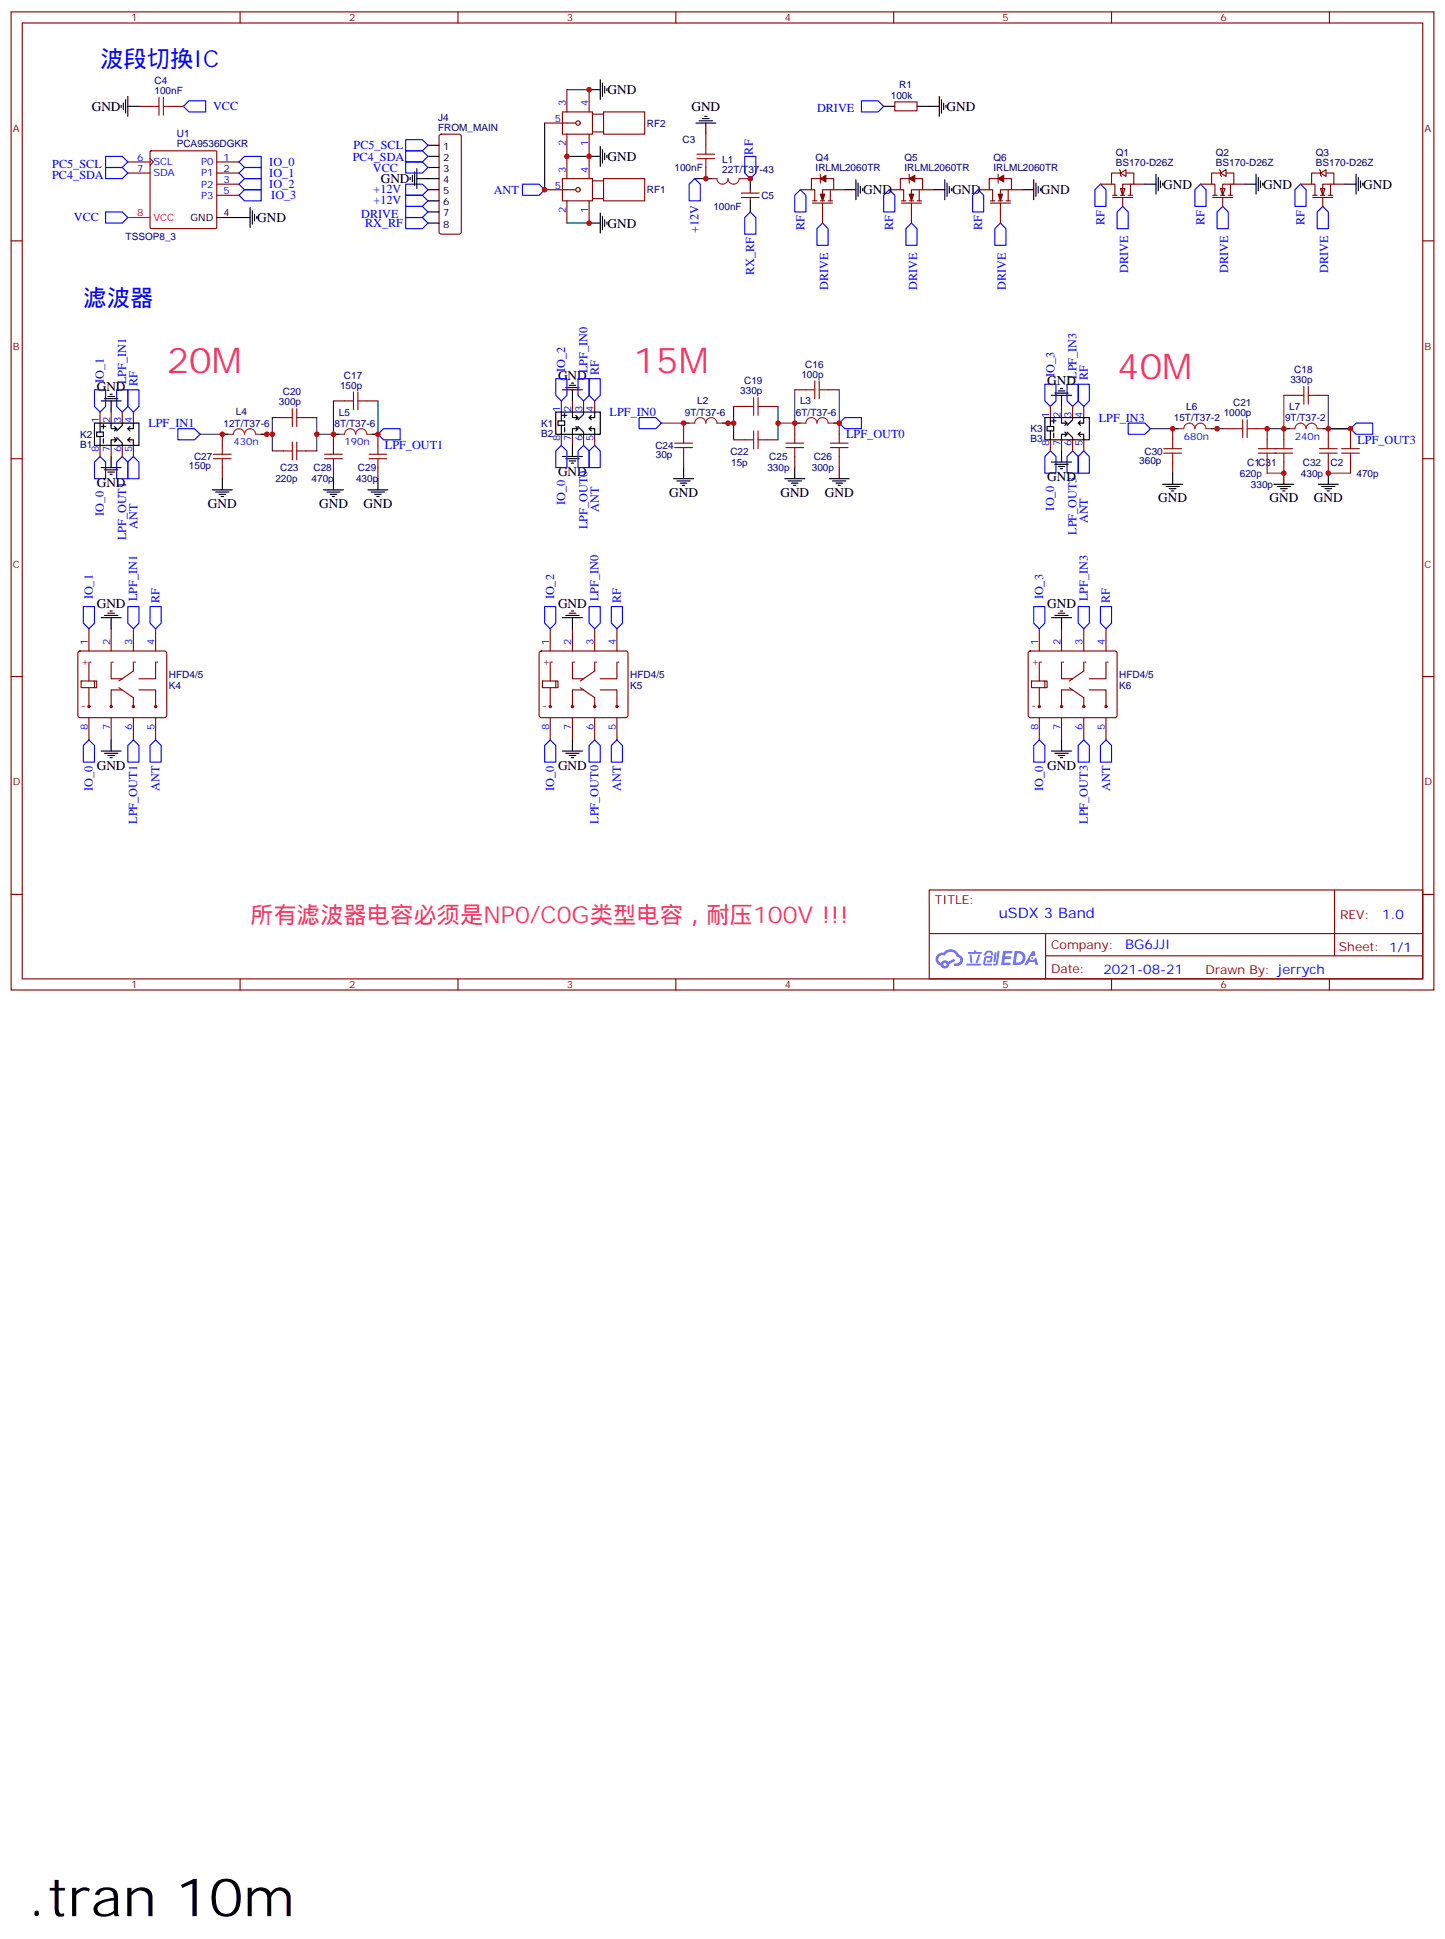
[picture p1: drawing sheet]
<svg xmlns="http://www.w3.org/2000/svg" width="459mm" height="615mm" viewBox="0 0 459 615" stroke-linecap="round" stroke-linejoin="round" font-family="sans-serif">
<g fill="none" stroke="#870000" stroke-width=".35">
<path d="M3.5 3.8h451.6v310.4h-451.6zM7.1 7.3h444.5v303.4h-444.5zM76.2 3.8v3.5M145.3 3.8v3.5M214.5 3.8v3.5M283.6 3.8v3.5M352.8 3.8v3.5M421.9 3.8v3.5M3.5 76.4h3.6M451.6 76.4h3.5M3.5 145.6h3.6M451.6 145.6h3.5"/>
<path d="M3.5 214.7h3.6M451.6 214.7h3.5M3.5 283.9h3.6M294.9 282.5h156.7v28.2h-156.7zM295 296.3h156.4M331.8 296.3v14.1M423.5 282.5l.1 20.9M451.6 283.9h3.5M76.2 310.7v3.5M145.3 310.7v3.5M214.5 310.7v3.5M283.6 310.7v3.5"/>
<path d="M331.8 303.4h119.6M352.8 310.7v3.5M421.9 310.7v3.5"/>
</g>
<g fill="#5487ff">
<path d="M318.4 301.8h2.5l.4 .2-.2 .6h-2l-.1 .9h1.6l.4 .4-.4 .4h-1.7l-.2 1.2 1.9 .1 .2 .3-.2 .3-2.9 .1z"/>
<path d="M327.6 301.9h.7l.4 1.3-.7 .3a.74 .74 0 0 0-1.1 .3 .74 .74 0 0 0 .5 1 .74 .74 0 0 0 .9-.6l.6-.3 .6 2.3h-.9l-.2-.9h-1.8l-.6 .9h-.9z"/>
<path d="M315.7 302.2h.6l-.4 3a.31 .31 0 0 1-.3 .2 .31 .31 0 0 1-.3-.3z"/>
<path d="M316.6 301.8h.6l-.5 3.9a.89 .89 0 0 1-.6 .7 .89 .89 0 0 1-1-.3l1-.4z"/>
<path d="M313 301.9l.6-.2 1.2 .2 .5 1.3-.6 .1-.5-1-.8 .1-.6 .9-.6-.1z"/>
<path d="M312.6 303.6l1.8-.2a1.04 1.04 0 0 1 .7 1.1 1.04 1.04 0 0 1-.9 .9h-.7a.29 .29 0 0 1-.3-.3 .29 .29 0 0 1 .4-.2l.6-.1 .2-.8-1.4 .1-.3 1.7 1.9 .1a.29 .29 0 0 1 .2 .3 .29 .29 0 0 1-.3 .3l-2-.1-.4-.2 .2-2.1z"/>
<path d="M306.8 305.9h4.3a.3 .3 0 0 1 .3 .3 .3 .3 0 0 1-.3 .3h-4.2z"/>
<path d="M310.5 302.9l.6 .1a4 4 0 0 1-1.2 2.8l-.2-.3z"/>
<path d="M307.7 303h.6l.3 2.4-.3 .3-.3-.2z"/>
<path d="M307.3 302.2h1.9l.2-.6h.5l-.1 .6h1.5a.29 .29 0 0 1 .3 .3 .29 .29 0 0 1-.3 .2h-3.9z"/>
<path d="M322 301.8l-.6 4.5h1.4a2.27 2.27 0 0 0 2.7-2.3 2.27 2.27 0 0 0-2.7-2.2zM322.8 302.6a1.5 1.5 0 0 1 1.8 1.5 1.5 1.5 0 0 1-1.9 1.4h-.3z"/>
<path d="M297.6 303a2.09 2.09 0 0 0 1 3.5 1.37 1.37 0 0 0 1.6 .9 1.37 1.37 0 0 0 1-1.4l2-1-.5-.7-1.8 .9a1.4 1.4 0 0 0-2.3 .5 1.32 1.32 0 0 1-.6-1.9 1.32 1.32 0 0 1 1.9-.5 2.02 2.02 0 0 1 2-1.2 2.02 2.02 0 0 1 1.8 1.6 1.09 1.09 0 0 1 1.1 1.4 1.09 1.09 0 0 1-1.6 .7 .41 .41 0 0 0-.5 .3 .41 .41 0 0 0 .4 .5 1.89 1.89 0 0 0 2.4-1.2 1.89 1.89 0 0 0-1.2-2.4 2.98 2.98 0 0 0-5-.7l-1 .2zM299.4 306.1a.52 .52 0 0 1 1 0 .52 .52 0 0 1-1 0z"/>
<circle cx="327.6" cy="304.1" r=".28"/>
</g>
<g fill="none" stroke="#00f" stroke-width=".35">
<path d="M58.2 33.8l1.8-1.8h5.3v3.5h-5.3zM165.8 58.5h5.3l1.8 1.7-1.8 1.8h-5.3zM349.2 58.5l1.8 1.7v5.3h-3.5v-5.3zM381 58.5l1.8 1.7v5.3h-3.6v-5.3zM412.7 58.5l1.8 1.7v5.3h-3.5v-5.3zM356.3 65.5l1.8 1.8v5.3h-3.6v-5.3zM388.1 65.5l1.7 1.8v5.3h-3.5v-5.3zM419.8 65.5l1.8 1.8v5.3h-3.6v-5.3zM30 123.7h3.5v5.3l-1.8 1.8-1.7-1.8zM37 123.7h3.6v5.3l-1.8 1.8-1.8-1.8zM40.6 123.7h3.5v5.3l-1.8 1.8-1.7-1.8zM56.4 136.1h5.3l1.8 1.7-1.8 1.8h-5.3z"/>
<path d="M119.9 137.8l1.8-1.7h5.3v3.5h-5.3zM176.4 120.2h3.5v5.3l-1.7 1.7-1.8-1.7zM183.4 120.2h3.6v5.3l-1.8 1.7-1.8-1.7zM187 120.2h3.5v5.3l-1.8 1.7-1.7-1.7zM202.8 132.5h5.3l1.8 1.8-1.8 1.8h-5.3zM266.3 134.3l1.8-1.8h5.3v3.6h-5.3zM331.6 122h3.5v5.2l-1.7 1.8-1.8-1.8zM338.7 122h3.5v5.2l-1.8 1.8-1.7-1.8zM342.2 122h3.5v5.2l-1.7 1.8-1.8-1.8zM358.1 134.3h5.3l1.7 1.8-1.7 1.7h-5.3zM428.6 136.1l1.8-1.8h5.3v3.5h-5.3zM30 146.6l1.7-1.7 1.8 1.7v5.3h-3.5z"/>
<path d="M37 146.6l1.8-1.7 1.8 1.7v5.3h-3.6zM42.3 144.9l1.8 1.7v5.3h-3.5v-5.3zM178.2 141.4l1.7 1.7v5.3h-3.5v-5.3zM185.2 141.4l1.8 1.7v5.3h-3.6v-5.3zM188.7 141.4l1.8 1.7v5.3h-3.5v-5.3zM333.4 143.1l1.7 1.8v5.3h-3.5v-5.3zM340.4 143.1l1.8 1.8v5.3h-3.5v-5.3zM344 143.1l1.7 1.8v5.3h-3.5v-5.3z"/>
</g>
<g fill="none" stroke="#000" stroke-width=".35">
<path d="M38.5 33.4v.7M39.2 32.7v2.1M39.9 31.6v4.3M40.6 33.8h3.5M40.6 30.6v6.3M187 49.6h3.5M190.5 46.5v6.3M191.2 47.5v4.3M191.9 48.6v2.1M192.6 49.3v.7M363.4 58.5h3.5M366.9 55.3v6.3"/>
<path d="M367.6 56.3v4.3M368.3 57.4v2.1M369 58.1v.7M395.1 58.5h3.5M398.6 55.3v6.3M399.3 56.3v4.3M400 57.4v2.1M400.8 58.1v.7M426.9 58.5h3.5M430.4 55.3v6.3M431.1 56.3v4.3M431.8 57.4v2.1"/>
<path d="M432.5 58.1v.7M187 70.8h3.5M190.5 67.6v6.4M191.2 68.7v4.2M191.9 69.7v2.2M192.6 70.4v.8M30 134.3h14.1v7.1h-14.1zM30.7 137.1h2.1v1.4h-2.1zM31.7 134.3v2.8M31.7 138.5v2.9M32.1 127.2h6.4M32.1 135.4h1.4"/>
<path d="M32.8 134.7v1.4M32.8 139.2v1.5M33.2 126.5h4.2M34.2 125.8h2.1M34.9 125.1h.7M35.3 134.3v1.8h1.7l-.7 .7M35.3 127.2v3.6M36.3 135.4l.7 .7M36.3 138.9l.7 .7M37 138.9l1.8 1.8v.7M38.8 134.3v.7l-1.8 1.8M40.6 139.6l.7 .7"/>
<path d="M40.6 136.1l.7 .7M41.3 138.9l-.7 .7h1.7v1.8M42.3 134.3v1.8h-1.7l.7-.7M176.4 130.8h14.1v7h-14.1zM177.1 133.6h2.1v1.4h-2.1zM178.2 130.8v2.8M178.2 135v2.8M178.5 131.8h1.4M178.5 123.7h6.4M179.2 131.1v1.4M179.2 135.7v1.4M179.6 123h4.2"/>
<path d="M180.6 122.3h2.1M181.3 121.6h.7M181.7 130.8v1.7h1.7l-.7 .7M181.7 123.7v3.5M182.7 136.8l.7-.7h-1.7v1.7M182.7 131.8l.7 .7M182.7 135.4l.7 .7M183.4 135.4l1.8 1.7v.7M185.2 130.8v.7l-1.8 1.7M187 136.1l.7 .7M187 132.5l.7 .7M187.7 135.4l-.7 .7h1.7v1.7"/>
<path d="M188.7 130.8v1.7h-1.7l.7-.7M331.6 132.5h14.1v7.1h-14.1zM332.3 135.4h2.1v1.4h-2.1zM333.4 132.5v2.9M333.4 136.8v2.8M333.7 125.5h6.4M333.7 133.6h1.4M334.4 132.9v1.4M334.4 137.5v1.4M334.8 124.8h4.2M335.8 124.1h2.2M336.5 123.4h.8"/>
<path d="M336.9 132.5v1.8h1.8l-.7 .7M336.9 125.5v3.5M338 138.5l.7-.7h-1.8v1.8M338 133.6l.7 .7M338 137.1l.7 .7M338.7 137.1l1.7 1.8v.7M340.4 132.5v.7l-1.7 1.8M342.2 137.8l.7 .7M342.2 134.3l.7 .7M342.9 137.1l-.7 .7h1.8v1.8M344 132.5v1.8h-1.8l.7-.7M32.1 148.4h6.4"/>
<path d="M33.2 149.1h4.2M34.2 149.8h2.1M34.9 150.5h.7M35.3 144.9v3.5M36.3 140.3l.7-.7h-1.7v1.8M67.4 155.5h6.3M68.4 156.2h4.3M69.5 156.9h2.1M70.2 157.6h.7M70.6 151.9v3.6M102.7 155.5h6.3M103.7 156.2h4.2"/>
<path d="M104.8 156.9h2.1M105.5 157.6h.7M105.8 151.9v3.6M116.8 155.5h6.3M117.8 156.2h4.3M118.9 156.9h2.1M119.6 157.6h.7M119.9 151.9v3.6M178.5 144.9h6.4M179.6 145.6h4.2M180.6 146.3h2.1M181.3 147h.7"/>
<path d="M181.7 141.4v3.5M213.8 151.9h6.3M214.8 152.6h4.3M215.9 153.4h2.1M216.6 154.1h.7M217 148.4v3.5M249.1 151.9h6.3M250.1 152.6h4.3M251.2 153.4h2.1M251.9 154.1h.7M252.2 148.4v3.5M263.2 151.9h6.3"/>
<path d="M264.2 152.6h4.3M265.3 153.4h2.1M266 154.1h.7M266.3 148.4v3.5M333.7 146.6h6.4M334.8 147.4h4.2M335.8 148.1h2.2M336.5 148.8h.8M336.9 143.1v3.5M369 153.7h6.4M370.1 154.4h4.2M371.1 155.1h2.1"/>
<path d="M371.8 155.8h.7M372.2 150.2v3.5M404.3 153.7h6.3M405.3 154.4h4.3M406.4 155.1h2.1M407.1 155.8h.7M407.5 150.2v3.5M418.4 153.7h6.3M419.5 154.4h4.2M420.5 155.1h2.1M421.2 155.8h.7M421.6 150.2v3.5"/>
</g>
<path d="M70.6 137.8h3.5a1.76 1.76 0 0 1 1.7-1.7 1.76 1.76 0 0 1 1.8 1.7 1.76 1.76 0 0 1 1.8-1.7 1.76 1.76 0 0 1 1.7 1.7h3.6M105.8 137.8h3.6a1.76 1.76 0 0 1 1.7-1.7 1.76 1.76 0 0 1 1.8 1.7 1.76 1.76 0 0 1 1.8-1.7 1.76 1.76 0 0 1 1.7 1.7h3.5M217 134.3h3.5a1.76 1.76 0 0 1 1.8-1.8 1.76 1.76 0 0 1 1.7 1.8 1.76 1.76 0 0 1 1.8-1.8 1.76 1.76 0 0 1 1.7 1.8h3.6M252.2 134.3h3.6a1.76 1.76 0 0 1 1.7-1.8 1.76 1.76 0 0 1 1.8 1.8 1.76 1.76 0 0 1 1.8-1.8 1.76 1.76 0 0 1 1.7 1.8h3.5M372.2 136.1h3.5a1.76 1.76 0 0 1 1.8-1.8 1.76 1.76 0 0 1 1.7 1.8 1.76 1.76 0 0 1 1.8-1.8 1.76 1.76 0 0 1 1.8 1.8h3.5M407.5 136.1h3.5a1.76 1.76 0 0 1 1.7-1.8 1.76 1.76 0 0 1 1.8 1.8 1.76 1.76 0 0 1 1.8-1.8 1.76 1.76 0 0 1 1.7 1.8h3.6" fill="none" stroke="#8c2424" stroke-width=".35"/>
<g fill="none" stroke="#008700" stroke-width=".35">
<path d="M179.9 49.6h7.1M179.9 70.8h7.1M63.5 137.8h8.8M82.9 137.8h3.5M86.4 132.5v10.6M100.5 132.5v10.6M105.8 127.2v10.6h-5.3M105.8 137.8h1.8M119.9 127.2v10.6h-1.7M209.9 134.3h8.8M229.3 134.3h3.5M232.8 129v10.6"/>
<path d="M246.9 129v10.6M252.2 123.7v10.6h-5.3M252.2 134.3h1.8M266.3 123.7v10.6h-1.7M365.1 136.1h8.8M384.5 136.1h3.6M407.5 125.5v10.6h-5.3M407.5 136.1h1.7M421.6 125.5v10.6h7h-8.8"/>
</g>
<g fill="none" stroke="#a10000" stroke-width=".35">
<path d="M90 132.5h2.8M92.8 129.7v5.7M94.2 129.7v5.7M94.2 132.5h2.8M109.4 127.2h2.8M112.2 124.4v5.7M113.6 124.4v5.7M113.6 127.2h2.8M217 137.8v2.9M236.4 129h2.8M236.4 139.6h2.8M239.2 126.2v5.6"/>
<path d="M239.2 136.8v5.6M240.6 129h2.8M240.6 126.2v5.6M240.6 136.8v5.6M240.6 139.6h2.8M252.2 137.8v2.9M255.8 123.7h2.8M258.6 120.9v5.6M260 120.9v5.6M260 123.7h2.8M266.3 137.8v2.9M372.2 139.6v2.8"/>
<path d="M391.6 136.1h2.8M394.4 133.2v5.7M395.8 136.1h2.8M395.8 133.2v5.7M407.5 139.6v2.8M411 125.5h2.8M413.8 122.7v5.6M415.2 122.7v5.6M415.2 125.5h2.8M421.6 139.6v2.8M67.7 144.2h5.7M67.7 145.6h5.7"/>
<path d="M70.6 141.4v2.8M70.6 145.6v2.8M90 143.1h2.8M92.8 140.3v5.6M94.2 143.1h2.8M94.2 140.3v5.6M103 144.2h5.7M103 145.6h5.7M105.8 141.4v2.8M105.8 145.6v2.8M117.1 144.2h5.7M117.1 145.6h5.7"/>
<path d="M119.9 141.4v2.8M119.9 145.6v2.8M214.1 142.1h5.7M214.1 140.7h5.7M217 142.1v2.8M249.4 142.1h5.7M249.4 140.7h5.7M252.2 142.1v2.8M263.5 142.1h5.7M263.5 140.7h5.7M266.3 142.1v2.8M369.4 142.4h5.6"/>
<path d="M369.4 143.8h5.6M372.2 143.8v2.8M404.6 142.4h5.7M404.6 143.8h5.7M407.5 143.8v2.8M418.7 142.4h5.7M418.7 143.8h5.7M421.6 143.8v2.8"/>
</g>
<g fill="none" stroke="#870000" stroke-width=".35">
<path d="M31.7 130.8v3.5M35.3 130.8v3.5M38.8 130.8v3.5M42.3 130.8v3.5M70.6 137.8v3.6M86.4 132.5h3.6M97 132.5h3.5M105.8 127.2h3.6M105.8 137.8v3.6M116.4 127.2h3.5M119.9 137.8v3.6M178.2 127.2v3.6"/>
<path d="M178.2 137.8v3.6M181.7 127.2v3.6M181.7 137.8v3.6M185.2 127.2v3.6M185.2 137.8v3.6M188.7 127.2v3.6M188.7 137.8v3.6M217 134.3v3.5M232.8 129h3.6M232.8 139.6h3.6M243.4 129h3.5M243.4 139.6h3.5"/>
<path d="M252.2 134.3v3.5M252.2 123.7h3.6M262.8 123.7h3.5M266.3 134.3v3.5M333.4 129v3.5M333.4 139.6v3.5M336.9 129v3.5M336.9 139.6v3.5M340.4 129v3.5M340.4 139.6v3.5M344 129v3.5M344 139.6v3.5"/>
<path d="M372.2 136.1v3.5M388.1 136.1h3.5M398.6 136.1h3.6M407.5 125.5h3.5M407.5 136.1v3.5M418 125.5h3.6M421.6 136.1v3.5M31.7 141.4v3.5M35.3 141.4v3.5M38.8 141.4v3.5M42.3 141.4v3.5M70.6 148.4v3.5"/>
<path d="M86.4 143.1h3.6M97 143.1h3.5M105.8 148.4v3.5M119.9 148.4v3.5M217 144.9v3.5M252.2 144.9v3.5M266.3 144.9v3.5M372.2 146.6v3.6M407.5 146.6v3.6M421.6 146.6v3.6"/>
</g>
<path d="M355.6 59.9h1.4l-.7 2.1z" fill="#fff" stroke="#870000" stroke-width=".35"/>
<path d="M349.2 58.5h3.6M355.2 53.9l.4 .3v1.4l.4 .4M355.6 54.9l1.8-1v2.1zM355.6 54.9h-2.8v3.6h1v3.5M357.4 54.9h2.4v3.6h-3.5v3.5M358.8 58.5v3.5M359.8 58.5h3.6M353.1 62.7h6.4M353.1 62h1.4M355.6 62h1.4M356.3 62.7v2.8M358.1 62h1.4" fill="none" stroke="#870000" stroke-width=".35"/>
<path d="M387.3 59.9h1.5l-.7 2.1z" fill="#fff" stroke="#870000" stroke-width=".35"/>
<path d="M381 58.5h3.5M387 53.9l.3 .3v1.4l.4 .4M387.3 54.9l1.8-1v2.1zM387.3 54.9h-2.8v3.6h1.1v3.5M389.1 54.9h2.5v3.6h-3.5v3.5M390.5 58.5v3.5M391.6 58.5h3.5M384.9 62.7h6.3M384.9 62h1.4M387.3 62h1.5M388.1 62.7v2.8M389.8 62h1.4" fill="none" stroke="#870000" stroke-width=".35"/>
<path d="M419.1 59.9h1.4l-.7 2.1z" fill="#fff" stroke="#870000" stroke-width=".35"/>
<g fill="none" stroke="#870000" stroke-width=".35">
<path d="M44.1 33.8h3.5M54.7 33.8h3.5M284 32.3h7v2.9h-7zM40.6 51.4h7M40.6 54.9h7M47.6 50.3l1.1 1.1-1.1 1.1M47.7 48l.3-.1h20.4l.3 .1 .1 24.2-.2 .3-20.6 .1-.3-.2zM68.8 58.5h7M68.8 51.4h7M68.8 54.9h7M139.6 42.8l.5-.2h5.6l.5 .2 .2 .5v30.3l-.2 .5-.5 .2h-5.6l-.5-.2-.3-.5v-30.3zM178.5 56.7h9.5v7h-9.5z"/>
<path d="M179.9 49.6v7.1M187 49.6v7.1M188 57.4h3.6M191.6 56.7h13v7h-13zM224 42.6v3.5M224 53.2v3.5M260.3 56.7h-2.8v3.5h1.1v3.5M260.3 55.3v2.8M262.1 56.7h2.5v3.5h-3.5v3.5M288.6 56.7h-2.8v3.5h1v3.5M288.6 55.3v2.8M290.3 56.7h2.5v3.5h-3.5v3.5"/>
<path d="M316.8 56.7h-2.8v3.5h1v3.5M316.8 55.3v2.8M318.6 56.7h2.4v3.5h-3.5v3.5M412.7 58.5h3.6M418.7 53.9l.4 .3v1.4l.4 .4M419.1 54.9l1.8-1v2.1zM419.1 54.9h-2.8v3.6h1v3.5M420.9 54.9h2.4v3.6h-3.5v3.5M422.3 58.5v3.5M423.3 58.5h3.6M68.8 62h7M172.9 60.2h9.8"/>
<path d="M179.9 63.7v7.1M187 63.7v7.1M188 63h3.6M235.3 62.7h5.6M235.3 61.3h5.6M238.1 60.2v1.1M238.1 62.7v1M254 60.2h3.5M257.9 64.5h6.3M257.9 63.7h1.4M260.3 63.7h1.5M261.1 64.5v6.3"/>
<path d="M262.8 63.7h1.4M263.5 60.2v3.5M264.6 60.2h3.5M282.2 60.2h3.6M286.1 64.5h6.4M286.1 63.7h1.4M288.6 63.7h1.4M289.3 64.5v6.3M291 63.7h1.5M291.7 60.2v3.5M292.8 60.2h3.5M310.4 60.2h3.6"/>
<path d="M314.3 64.5h6.4M314.3 63.7h1.4M316.8 63.7h1.4M317.5 64.5v6.3M319.3 63.7h1.4M320 60.2v3.5M321 60.2h3.6M416.6 62.7h6.4M416.6 62h1.4M419.1 62h1.4M419.8 62.7v2.8M421.6 62h1.4"/>
<path d="M402.2 136.1v3.5M428.6 136.1v3.5M402.2 146.6v3.6M428.6 146.6v3.6M28.2 199.6v7M35.3 199.6v7M42.3 199.6v7M49.4 199.6v7M24.9 206.8l.5-.2h26.8l.5 .2 .2 .5v20.1l-.7 .4-27.1-.1-.4-.6v-19.8zM28.2 210.1v6M28.2 218.3v6M28.2 227.8v7"/>
<path d="M35.3 227.8v7M42.3 227.8v7M49.4 227.8v7"/>
<circle cx="183.4" cy="60.2" r=".71"/>
</g>
<g fill="none" stroke="#00f" stroke-width=".35">
<path d="M273.4 32h5.3l1.8 1.8-1.8 1.7h-5.3zM33.5 49.6h5.3l1.8 1.8-1.8 1.8h-5.3zM33.5 53.2h5.3l1.8 1.7-1.8 1.8h-5.3zM77.6 56.7h5.3v3.5h-5.3l-1.8-1.7zM77.6 53.2h5.3v3.5h-5.3l-1.8-1.8zM77.6 49.6h5.3v3.6h-5.3l-1.8-1.8zM128.8 58.5h5.3l1.7 1.7-1.7 1.8h-5.3zM128.8 51.4h5.3l1.7 1.8-1.7 1.7h-5.3zM128.8 47.9h5.3l1.7 1.7-1.7 1.8h-5.3zM128.8 44.3h5.3l1.7 1.8-1.7 1.8h-5.3zM220.5 56.7l1.7 1.8v5.2h-3.5v-5.2zM236.4 49.6h3.5v5.3l-1.8 1.8-1.7-1.8z"/>
<path d="M33.5 67.3h5.3l1.8 1.7-1.8 1.8h-5.3zM77.6 60.2h5.3v3.5h-5.3l-1.8-1.7zM128.8 65.5h5.3l1.7 1.8-1.7 1.7h-5.3zM128.8 69h5.3l1.7 1.8-1.7 1.8h-5.3zM128.8 62h5.3l1.7 1.7-1.7 1.8h-5.3zM238.1 67.3l1.8 1.7v5.3h-3.5v-5.3zM254 60.2l1.8 1.8v5.3h-3.6v-5.3zM259.3 72.6l1.8-1.8 1.7 1.8v5.3h-3.5zM282.2 60.2l1.8 1.8v5.3h-3.5v-5.3zM287.5 72.6l1.8-1.8 1.7 1.8v5.3h-3.5zM310.4 60.2l1.8 1.8v5.3h-3.5v-5.3zM315.7 72.6l1.8-1.8 1.8 1.8v5.3h-3.6z"/>
</g>
<g fill="none" stroke="#000" stroke-width=".35">
<path d="M220.8 39.1h6.4M221.9 38.3h4.2M223 37.6h2.1M223.7 36.9h.7M224 39.1v3.5M280.5 33.8h3.5M291 33.8h7.1M298.1 30.6v6.3M298.8 31.6v4.3M299.5 32.7v2.1M300.2 33.4v.7M130.2 56.3v.7"/>
<path d="M130.9 55.6v2.1M131.6 54.6v4.2M132.3 56.7h7M132.3 53.5v6.4M135.8 46.1h3.5M135.8 49.6h3.5M135.8 53.2h3.5M238.1 56.7v3.5M271.6 57v6.4M272.3 58.1v4.2M273 59.2v2.1M273.8 59.9v.7"/>
<path d="M299.9 57v6.4M300.6 58.1v4.2M301.3 59.2v2.1M302 59.9v.7M328.1 57v6.4M328.8 58.1v4.2M329.5 59.2v2.1M330.2 59.9v.7M68.8 69h10.6M79.4 65.9v6.3M80.1 66.9v4.3M80.8 68v2.1"/>
<path d="M81.5 68.7v.7M135.8 60.2h3.5M135.8 63.7h3.5M135.8 67.3h3.5M135.8 70.8h3.5M238.1 63.7v3.6M268.1 60.2h3.5M296.3 60.2h3.6M324.6 60.2h3.5"/>
</g>
<g fill="none" stroke="#a10000" stroke-width=".35">
<path d="M47.6 33.8h2.8M50.4 30.9v5.7M51.9 30.9v5.7M51.9 33.8h2.8M221.2 50.3h5.6M221.2 48.9h5.6M224 46.1v2.8M224 50.3v2.9M402.2 139.6v2.8M428.6 139.6v2.8M399.3 142.4h5.7M399.3 143.8h5.7"/>
<path d="M402.2 143.8v2.8M425.8 142.4h5.6M425.8 143.8h5.6M428.6 143.8v2.8"/>
</g>
<path d="M220.5 56.7h5.3M421.6 136.1h7M402.2 150.2h5.3M421.6 150.2h7" fill="none" stroke="#008700" stroke-width=".35"/>
<path d="M40.6 69h7" fill="none" stroke="#f00" stroke-width=".35"/>
<path d="M224 56.7h3.5a1.76 1.76 0 0 0 1.8 1.8 1.76 1.76 0 0 0 1.8-1.8 1.76 1.76 0 0 0 1.7 1.8 1.76 1.76 0 0 0 1.8-1.8h3.5" fill="none" stroke="#8c2424" stroke-width=".35"/>
<g fill="#870000" stroke="#870000" stroke-width=".35">
<path d="M260.3 61.6h1.5l-.7 2.1z"/>
<path d="M260.3 56.7l1.8-1.1v2.1z"/>
<path d="M288.6 61.6h1.4l-.7 2.1z"/>
<path d="M288.6 56.7l1.7-1.1v2.1z"/>
<path d="M316.8 61.6h1.4l-.7 2.1z"/>
<path d="M316.8 56.7l1.8-1.1v2.1z"/>
</g>
<circle cx="28.6" cy="210.1" r=".18" fill="#870000"/>
<g fill="none" stroke="#870000" stroke-width=".35">
<path d="M25.8 216.1h4.2v2.2h-4.2zM30 216.1h.7v2.2h-.7M35.3 210.1v5.3h3.5M37.7 218.3l4.6 3.1v2.9M38.8 219h-3.5v5.3M42.3 210.1v2.9M44.1 219h5.3v5.3M49.4 210.1v5.3h-5.3"/>
<circle cx="28.2" cy="224.3" r=".35"/>
<circle cx="35.3" cy="224.3" r=".35"/>
<circle cx="42.3" cy="224.3" r=".35"/>
<circle cx="49.4" cy="224.3" r=".35"/>
</g>
<g fill="#870000">
<circle cx="35.6" cy="210.1" r=".18"/>
<circle cx="42.7" cy="210.1" r=".18"/>
<circle cx="49.7" cy="210.1" r=".18"/>
</g>
<path d="M174.6 199.6v7M181.7 199.6v7M188.7 199.6v7M195.8 199.6v7M42.3 213l-4.6 3.1M171.3 206.8l.5-.2h26.8l.5 .2 .2 .5v20.1l-.7 .4-27.1-.1-.4-.6v-19.8zM174.6 210.1v6M174.6 218.3v6M174.6 227.8v7M181.7 227.8v7M188.7 227.8v7M195.8 227.8v7" fill="none" stroke="#870000" stroke-width=".35"/>
<circle cx="175" cy="210.1" r=".18" fill="#870000"/>
<g fill="none" stroke="#870000" stroke-width=".35">
<path d="M172.2 216.1h4.2v2.2h-4.2zM176.4 216.1h.7v2.2h-.7M181.7 210.1v5.3h3.5M184.1 218.3l4.6 3.1v2.9M185.2 219h-3.5v5.3M188.7 210.1v2.9M190.5 219h5.3v5.3M195.8 210.1v5.3h-5.3"/>
<circle cx="174.6" cy="224.3" r=".35"/>
<circle cx="181.7" cy="224.3" r=".35"/>
<circle cx="188.7" cy="224.3" r=".35"/>
<circle cx="195.8" cy="224.3" r=".35"/>
</g>
<g fill="#870000">
<circle cx="182" cy="210.1" r=".18"/>
<circle cx="189.1" cy="210.1" r=".18"/>
<circle cx="196.1" cy="210.1" r=".18"/>
</g>
<path d="M329.8 199.6v7M336.9 199.6v7M344 199.6v7M351 199.6v7M188.7 213l-4.6 3.1M326.6 206.8l.4-.2h26.8l.5 .2 .2 .5v20.1l-.7 .4-27-.1-.5-.6v-19.8zM329.8 210.1v6M329.8 218.3v6M329.8 227.8v7M336.9 227.8v7M344 227.8v7M351 227.8v7" fill="none" stroke="#870000" stroke-width=".35"/>
<path d="M26.5 192.5h3.5v5.3l-1.8 1.8-1.7-1.8zM40.6 192.5h3.5v5.3l-1.8 1.8-1.7-1.8zM47.6 192.5h3.6v5.3l-1.8 1.8-1.8-1.8zM26.5 236.6l1.7-1.8 1.8 1.8v5.3h-3.5zM42.3 234.8l1.8 1.8v5.3h-3.5v-5.3zM47.6 236.6l1.8-1.8 1.8 1.8v5.3h-3.6z" fill="none" stroke="#00f" stroke-width=".35"/>
<path d="M32.1 196h6.4M33.2 195.3h4.2M34.2 194.6h2.1M34.9 193.9h.7M35.3 196v3.6M32.1 238.4h6.4M33.2 239.1h4.2M34.2 239.8h2.1M35.3 234.8v3.6M34.9 240.5h.7" fill="none" stroke="#000" stroke-width=".35"/>
<circle cx="330.2" cy="210.1" r=".18" fill="#870000"/>
<g fill="none" stroke="#870000" stroke-width=".35">
<path d="M327.4 216.1h4.2v2.2h-4.2zM331.6 216.1h.7v2.2h-.7M336.9 210.1v5.3h3.5M339.4 218.3l4.6 3.1v2.9M340.4 219h-3.5v5.3M344 210.1v2.9M345.7 219h5.3v5.3M351 210.1v5.3h-5.3"/>
<circle cx="329.8" cy="224.3" r=".35"/>
<circle cx="336.9" cy="224.3" r=".35"/>
<circle cx="344" cy="224.3" r=".35"/>
<circle cx="351" cy="224.3" r=".35"/>
</g>
<g fill="#870000">
<circle cx="337.3" cy="210.1" r=".18"/>
<circle cx="344.3" cy="210.1" r=".18"/>
<circle cx="351.4" cy="210.1" r=".18"/>
</g>
<g fill="none" stroke="#870000" stroke-width=".35">
<path d="M172.9 39.1h9.8M178.5 35.5h9.5v7.1h-9.5zM179.9 28.5v7M187 28.5v7M188 36.2h3.6M191.6 35.5h13v7.1h-13zM179.9 42.6v7M187 42.6v7M188 41.9h3.6M344 213l-4.6 3.1"/>
<circle cx="183.4" cy="39.1" r=".71"/>
</g>
<path d="M172.9 192.5h3.5v5.3l-1.8 1.8-1.7-1.8zM187 192.5h3.5v5.3l-1.8 1.8-1.7-1.8zM194 192.5h3.6v5.3l-1.8 1.8-1.8-1.8zM328.1 192.5h3.5v5.3l-1.8 1.8-1.7-1.8zM342.2 192.5h3.5v5.3l-1.7 1.8-1.8-1.8zM349.2 192.5h3.6v5.3l-1.8 1.8-1.8-1.8zM172.9 236.6l1.7-1.8 1.8 1.8v5.3h-3.5zM188.7 234.8l1.8 1.8v5.3h-3.5v-5.3zM195.8 234.8l1.8 1.8v5.3h-3.6v-5.3zM329.8 234.8l1.8 1.8v5.3h-3.5v-5.3zM342.2 236.6l1.8-1.8 1.7 1.8v5.3h-3.5zM351 234.8l1.8 1.8v5.3h-3.6v-5.3z" fill="none" stroke="#00f" stroke-width=".35"/>
<g fill="none" stroke="#000" stroke-width=".35">
<path d="M187 28.5h3.5M190.5 25.3v6.3M191.2 26.4v4.2M191.9 27.4v2.1M192.6 28.1v.7M178.5 196h6.4M179.6 195.3h4.2M180.6 194.6h2.1M181.3 193.9h.7M181.7 196v3.6M333.7 196h6.4M334.8 195.3h4.2"/>
<path d="M335.8 194.6h2.2M336.5 193.9h.8M336.9 196v3.6M178.5 238.4h6.4M179.6 239.1h4.2M180.6 239.8h2.1M181.7 234.8v3.6M333.7 238.4h6.4M334.8 239.1h4.2M335.8 239.8h2.2M336.9 234.8v3.6M181.3 240.5h.7"/>
<path d="M336.5 240.5h.8"/>
</g>
<path d="M172.9 39.1v21.1M179.9 28.5h7.1" fill="none" stroke="#008700" stroke-width=".35"/>
<g fill="#c00">
<circle cx="217" cy="134.3" r=".88"/>
<circle cx="231.1" cy="134.3" r=".88"/>
<circle cx="232.8" cy="134.3" r=".88"/>
<circle cx="246.9" cy="134.3" r=".88"/>
<circle cx="386.3" cy="136.1" r=".88"/>
<circle cx="84.7" cy="137.8" r=".88"/>
<circle cx="266.3" cy="134.3" r=".88"/>
<circle cx="252.2" cy="134.3" r=".88"/>
<circle cx="105.8" cy="137.8" r=".88"/>
<circle cx="100.5" cy="137.8" r=".88"/>
<circle cx="86.4" cy="137.8" r=".88"/>
<circle cx="119.9" cy="137.8" r=".88"/>
<circle cx="70.6" cy="137.8" r=".88"/>
<circle cx="407.5" cy="136.1" r=".88"/>
<circle cx="421.6" cy="136.1" r=".88"/>
<circle cx="372.2" cy="136.1" r=".88"/>
<circle cx="402.2" cy="136.1" r=".88"/>
<circle cx="407.5" cy="150.2" r=".88"/>
<circle cx="428.6" cy="136.1" r=".88"/>
<circle cx="421.6" cy="150.2" r=".88"/>
<circle cx="187" cy="70.8" r=".88"/>
<circle cx="187" cy="49.6" r=".88"/>
<circle cx="224" cy="56.7" r=".88"/>
<circle cx="238.1" cy="56.7" r=".88"/>
<circle cx="179.9" cy="49.6" r=".88"/>
<circle cx="172.9" cy="60.2" r=".88"/>
<circle cx="187" cy="28.5" r=".88"/>
</g>
<text font-size="16.9" x="8.8" y="608.2">.tran 10m</text>
<g font-size="11.3" fill="#f36">
<text x="52.9" y="118.4">20M</text>
<text x="201.1" y="118.4">15M</text>
<text x="354.5" y="120.2">40M</text>
</g>
<g font-size="7.4" fill="#00f">
<text x="31.7" y="21.4">波段切换IC</text>
<text x="26.5" y="97.3">滤波器</text>
</g>
<text font-size="7.4" fill="#f36" x="79.4" y="293.1">所有滤波器电容必须是NP0/C0G类型电容，耐压100V !!!</text>
<text font-size="4.6" fill="#00f" x="317" y="291.5">uSDX 3 Band</text>
<g font-size="4.2">
<text x="192.8" y="29.9">GND</text>
<text x="29.1" y="35.2">GND</text>
<text x="219.4" y="35.2">GND</text>
<text x="300.4" y="35.2">GND</text>
<text x="192.8" y="51.1">GND</text>
<text x="120.8" y="58.1">GND</text>
<text x="369.2" y="59.9">GND</text>
<text x="400.9" y="59.9">GND</text>
<text x="432.7" y="59.9">GND</text>
<text x="273.9" y="61.6">GND</text>
<text x="302.2" y="61.6">GND</text>
<text x="330.4" y="61.6">GND</text>
<text x="81.7" y="70.5">GND</text>
<text x="192.8" y="72.3">GND</text>
<text x="30.7" y="124">GND</text>
<text x="177.1" y="120.5">GND</text>
<text x="332.3" y="122.3">GND</text>
<text x="30.7" y="154.5">GND</text>
<text x="177.1" y="151">GND</text>
<text x="332.3" y="152.7">GND</text>
<text x="66" y="161.1">GND</text>
<text x="101.3" y="161.1">GND</text>
<text x="115.4" y="161.1">GND</text>
<text x="212.4" y="157.6">GND</text>
<text x="247.7" y="157.6">GND</text>
<text x="261.8" y="157.6">GND</text>
<text x="367.6" y="159.3">GND</text>
<text x="402.9" y="159.3">GND</text>
<text x="417" y="159.3">GND</text>
<text x="30.7" y="192.8">GND</text>
<text x="177.1" y="192.8">GND</text>
<text x="332.3" y="192.8">GND</text>
<text x="30.7" y="244.5">GND</text>
<text x="177.1" y="244.5">GND</text>
<text x="332.3" y="244.5">GND</text>
</g>
<g font-size="4.2" fill="#00f">
<text x="438.7" y="291.7">1.0</text>
<text x="357.1" y="301.3">BG6JJI</text>
<text x="350.2" y="309.1">2021-08-21</text>
</g>
<g font-size="3.9" fill="#00f">
<text x="67.6" y="35">VCC</text>
<text x="259.3" y="35.5">DRIVE</text>
<text x="112.2" y="47.4">PC5_SCL</text>
<text x="16.6" y="53.3">PC5_SCL</text>
<text x="85.5" y="52.6">IO_0</text>
<text x="111.9" y="51">PC4_SDA</text>
<text x="238.9" y="49.1" transform="rotate(-90 238.9 49.1)">RF</text>
<text x="16.6" y="56.9">PC4_SDA</text>
<text x="85.5" y="59.7">IO_2</text>
<text x="85.5" y="56.2">IO_1</text>
<text x="118.3" y="54.6">VCC</text>
<text x="86.1" y="63.3">IO_3</text>
<text x="118.5" y="64.9">+12V</text>
<text x="118.5" y="61.4">+12V</text>
<text x="156.7" y="61.6">ANT</text>
<text x="23.4" y="70.3">VCC</text>
<text x="114.7" y="69">DRIVE</text>
<text x="350.5" y="71.3" transform="rotate(-90 350.5 71.3)">RF</text>
<text x="382.3" y="71.3" transform="rotate(-90 382.3 71.3)">RF</text>
<text x="414" y="71.3" transform="rotate(-90 414 71.3)">RF</text>
<text x="115.9" y="72.1">RX_RF</text>
<text x="221.7" y="74" transform="rotate(-90 221.7 74)">+12V</text>
<text x="255.3" y="73.1" transform="rotate(-90 255.3 73.1)">RF</text>
<text x="283.5" y="73.1" transform="rotate(-90 283.5 73.1)">RF</text>
<text x="311.7" y="73.1" transform="rotate(-90 311.7 73.1)">RF</text>
<text x="239.4" y="87.2" transform="rotate(-90 239.4 87.2)">RX_RF</text>
<text x="358.1" y="86.7" transform="rotate(-90 358.1 86.7)">DRIVE</text>
<text x="389.8" y="86.7" transform="rotate(-90 389.8 86.7)">DRIVE</text>
<text x="421.6" y="86.7" transform="rotate(-90 421.6 86.7)">DRIVE</text>
<text x="262.8" y="92" transform="rotate(-90 262.8 92)">DRIVE</text>
<text x="291" y="92" transform="rotate(-90 291 92)">DRIVE</text>
<text x="319.3" y="92" transform="rotate(-90 319.3 92)">DRIVE</text>
<text x="179.4" y="117.9" transform="rotate(-90 179.4 117.9)">IO_2</text>
<text x="186.5" y="118.5" transform="rotate(-90 186.5 118.5)">LPF_IN0</text>
<text x="190" y="119" transform="rotate(-90 190 119)">RF</text>
<text x="334.6" y="119.7" transform="rotate(-90 334.6 119.7)">IO_3</text>
<text x="33" y="121.5" transform="rotate(-90 33 121.5)">IO_1</text>
<text x="40.1" y="122" transform="rotate(-90 40.1 122)">LPF_IN1</text>
<text x="43.6" y="122.5" transform="rotate(-90 43.6 122.5)">RF</text>
<text x="341.7" y="120.2" transform="rotate(-90 341.7 120.2)">LPF_IN3</text>
<text x="345.2" y="120.7" transform="rotate(-90 345.2 120.7)">RF</text>
<text x="47.1" y="135.6">LPF_IN1</text>
<text x="193.5" y="132.1">LPF_IN0</text>
<text x="348.7" y="133.8">LPF_IN3</text>
<text x="122.2" y="142.6">LPF_OUT1</text>
<text x="268.6" y="139.1">LPF_OUT0</text>
<text x="430.8" y="140.9">LPF_OUT3</text>
<text x="179.4" y="160.3" transform="rotate(-90 179.4 160.3)">IO_0</text>
<text x="33" y="163.8" transform="rotate(-90 33 163.8)">IO_0</text>
<text x="43.6" y="167.8" transform="rotate(-90 43.6 167.8)">ANT</text>
<text x="186.5" y="168" transform="rotate(-90 186.5 168)">LPF_OUT0</text>
<text x="190" y="162.5" transform="rotate(-90 190 162.5)">ANT</text>
<text x="334.6" y="162" transform="rotate(-90 334.6 162)">IO_0</text>
<text x="345.2" y="166.1" transform="rotate(-90 345.2 166.1)">ANT</text>
<text x="40.1" y="171.5" transform="rotate(-90 40.1 171.5)">LPF_OUT1</text>
<text x="341.7" y="169.7" transform="rotate(-90 341.7 169.7)">LPF_OUT3</text>
<text x="29.5" y="190.3" transform="rotate(-90 29.5 190.3)">IO_1</text>
<text x="43.6" y="190.8" transform="rotate(-90 43.6 190.8)">LPF_IN1</text>
<text x="50.7" y="191.3" transform="rotate(-90 50.7 191.3)">RF</text>
<text x="175.9" y="190.3" transform="rotate(-90 175.9 190.3)">IO_2</text>
<text x="190" y="190.8" transform="rotate(-90 190 190.8)">LPF_IN0</text>
<text x="197.1" y="191.3" transform="rotate(-90 197.1 191.3)">RF</text>
<text x="331.1" y="190.3" transform="rotate(-90 331.1 190.3)">IO_3</text>
<text x="345.2" y="190.8" transform="rotate(-90 345.2 190.8)">LPF_IN3</text>
<text x="352.3" y="191.3" transform="rotate(-90 352.3 191.3)">RF</text>
<text x="29.5" y="251.1" transform="rotate(-90 29.5 251.1)">IO_0</text>
<text x="50.7" y="251.1" transform="rotate(-90 50.7 251.1)">ANT</text>
<text x="175.9" y="251.1" transform="rotate(-90 175.9 251.1)">IO_0</text>
<text x="197.1" y="251.1" transform="rotate(-90 197.1 251.1)">ANT</text>
<text x="331.1" y="251.1" transform="rotate(-90 331.1 251.1)">IO_0</text>
<text x="352.3" y="251.1" transform="rotate(-90 352.3 251.1)">ANT</text>
<text x="43.6" y="261.5" transform="rotate(-90 43.6 261.5)">LPF_OUT1</text>
<text x="190" y="261.5" transform="rotate(-90 190 261.5)">LPF_OUT0</text>
<text x="345.2" y="261.5" transform="rotate(-90 345.2 261.5)">LPF_OUT3</text>
</g>
<g font-size="3.9" fill="#800">
<text x="296.7" y="287.1">TITLE:</text>
<text x="425.3" y="291.7">REV:</text>
<text x="333.6" y="301.3">Company:</text>
<text x="425" y="301.9">Sheet: 1/1</text>
<text x="333.6" y="308.9">Date:</text>
<text x="382.6" y="309">Drawn By: jerrych</text>
</g>
<g font-size="3.2" fill="#800">
<text x="41.6" y="6.8">1</text>
<text x="110.8" y="6.8">2</text>
<text x="179.9" y="6.8">3</text>
<text x="249.1" y="6.8">4</text>
<text x="318.2" y="6.8">5</text>
<text x="387.3" y="6.8">6</text>
<text x="4.1" y="41.9">A</text>
<text x="452.1" y="41.9">A</text>
<text x="4.1" y="111">B</text>
<text x="452.1" y="111">B</text>
<text x="4.1" y="180.2">C</text>
<text x="452.1" y="180.2">C</text>
<text x="25.8" y="211.2">+</text>
<text x="172.2" y="211.2">+</text>
<text x="327.4" y="211.2">+</text>
<text x="25.8" y="225">-</text>
<text x="172.2" y="225">-</text>
<text x="327.4" y="225">-</text>
<text x="4.1" y="249.3">D</text>
<text x="452.1" y="249.3">D</text>
<text x="41.6" y="313.7">1</text>
<text x="110.8" y="313.7">2</text>
<text x="179.9" y="313.7">3</text>
<text x="249.1" y="313.7">4</text>
<text x="318.2" y="313.7">5</text>
<text x="387.3" y="313.7">6</text>
</g>
<g font-size="3.2" fill="#000080">
<text x="49" y="29.9">100nF</text>
<text x="49.1" y="26.7">C4</text>
<text x="285.4" y="28.1">R1</text>
<text x="282.7" y="31.4">100k</text>
<text x="139" y="41.5">FROM_MAIN</text>
<text x="139" y="38.3">J4</text>
<text x="205.3" y="40.2">RF2</text>
<text x="56.1" y="46.7">PCA9536DGKR</text>
<text x="56.1" y="43.5">U1</text>
<text x="216.6" y="45.5">C3</text>
<text x="229.2" y="51.8">L1</text>
<text x="258.9" y="51">Q4</text>
<text x="287.1" y="51">Q5</text>
<text x="315.3" y="51">Q6</text>
<text x="354.1" y="52.8">BS170-D26Z</text>
<text x="354.1" y="49.6">Q1</text>
<text x="385.9" y="52.8">BS170-D26Z</text>
<text x="385.9" y="49.6">Q2</text>
<text x="417.6" y="52.8">BS170-D26Z</text>
<text x="417.6" y="49.6">Q3</text>
<text x="214.1" y="54.3">100nF</text>
<text x="229.2" y="54.9">22T/T37-43</text>
<text x="258.9" y="54.2">IRLML2060TR</text>
<text x="287.1" y="54.2">IRLML2060TR</text>
<text x="315.3" y="54.2">IRLML2060TR</text>
<text x="205.3" y="61.4">RF1</text>
<text x="241.7" y="63.1">C5</text>
<text x="226.4" y="66.6">100nF</text>
<text x="39.9" y="76.1">TSSOP8_3</text>
<text x="254.3" y="119.8">100p</text>
<text x="255.6" y="116.7">C16</text>
<text x="410.8" y="118.4">C18</text>
<text x="89.8" y="125.5">C20</text>
<text x="107.9" y="123.4">150p</text>
<text x="109.2" y="120.2">C17</text>
<text x="234.9" y="125.1">330p</text>
<text x="236.2" y="122">C19</text>
<text x="409.6" y="121.6">330p</text>
<text x="74.9" y="131.8">L4</text>
<text x="88.5" y="128.7">300p</text>
<text x="107.5" y="131.9">L5</text>
<text x="217.3" y="131.9">9T/T37-6</text>
<text x="221.3" y="128.3">L2</text>
<text x="252.6" y="131.9">6T/T37-6</text>
<text x="253.9" y="128.4">L3</text>
<text x="376.5" y="130.1">L6</text>
<text x="391.4" y="129">C21</text>
<text x="409.2" y="130.1">L7</text>
<text x="70.9" y="135.4">12T/T37-6</text>
<text x="106.2" y="135.4">8T/T37-6</text>
<text x="171.8" y="135.4">K1</text>
<text x="327" y="137.2">K3</text>
<text x="372.6" y="133.7">15T/T37-2</text>
<text x="388.4" y="132.2">1000p</text>
<text x="407.8" y="133.7">9T/T37-2</text>
<text x="25.4" y="142.2">B1</text>
<text x="25.4" y="139">K2</text>
<text x="171.8" y="138.7">B2</text>
<text x="208" y="142.5">C24</text>
<text x="327" y="140.4">B3</text>
<text x="60" y="149">150p</text>
<text x="61.6" y="146">C27</text>
<text x="88.9" y="149.5">C23</text>
<text x="99.5" y="149.5">C28</text>
<text x="113.6" y="149.5">C29</text>
<text x="208.1" y="145.5">30p</text>
<text x="231.8" y="144.3">C22</text>
<text x="232.1" y="147.8">15p</text>
<text x="243.5" y="149.5">330p</text>
<text x="244.1" y="146">C25</text>
<text x="257.7" y="149.5">300p</text>
<text x="258.3" y="146">C26</text>
<text x="361.6" y="147.2">360p</text>
<text x="363.2" y="144.3">C30</text>
<text x="395.8" y="147.8">C1C31</text>
<text x="413.5" y="147.8">C32</text>
<text x="422.3" y="147.8">C2</text>
<text x="87.4" y="153.1">220p</text>
<text x="98.9" y="153.1">470p</text>
<text x="113" y="153.1">430p</text>
<text x="393.5" y="151.3">620p</text>
<text x="397" y="154.8">330p</text>
<text x="412.9" y="151.3">430p</text>
<text x="430.5" y="151.3">470p</text>
<text x="53.6" y="215.3">HFD4/5</text>
<text x="200" y="215.3">HFD4/5</text>
<text x="355.2" y="215.3">HFD4/5</text>
<text x="53.6" y="218.5">K4</text>
<text x="200" y="218.5">K5</text>
<text x="355.2" y="218.5">K6</text>
</g>
<g font-size="3.2" fill="#00f">
<text x="179.6" y="33.8" transform="rotate(-90 179.6 33.8)">3</text>
<text x="186.6" y="33.8" transform="rotate(-90 186.6 33.8)">4</text>
<text x="176.1" y="38.7">5</text>
<text x="179.6" y="46.4" transform="rotate(-90 179.6 46.4)">2</text>
<text x="186.6" y="46.4" transform="rotate(-90 186.6 46.4)">1</text>
<text x="43.5" y="51">6</text>
<text x="48.7" y="52.5">SCL</text>
<text x="63.8" y="52.5">P0</text>
<text x="70.9" y="51">1</text>
<text x="43.5" y="54.6">7</text>
<text x="48.7" y="56">SDA</text>
<text x="63.8" y="56">P1</text>
<text x="63.8" y="59.5">P2</text>
<text x="70.9" y="54.6">2</text>
<text x="70.9" y="58.1">3</text>
<text x="176.1" y="59.9">5</text>
<text x="179.6" y="54.9" transform="rotate(-90 179.6 54.9)">3</text>
<text x="186.6" y="54.9" transform="rotate(-90 186.6 54.9)">4</text>
<text x="63.8" y="63">P3</text>
<text x="70.9" y="61.6">5</text>
<text x="179.6" y="67.5" transform="rotate(-90 179.6 67.5)">2</text>
<text x="186.6" y="67.5" transform="rotate(-90 186.6 67.5)">1</text>
<text x="177.8" y="130.8" transform="rotate(-90 177.8 130.8)">1</text>
<text x="181.3" y="130.8" transform="rotate(-90 181.3 130.8)">2</text>
<text x="184.9" y="130.8" transform="rotate(-90 184.9 130.8)">3</text>
<text x="188.4" y="130.8" transform="rotate(-90 188.4 130.8)">4</text>
<text x="31.4" y="134.3" transform="rotate(-90 31.4 134.3)">1</text>
<text x="34.9" y="134.3" transform="rotate(-90 34.9 134.3)">2</text>
<text x="38.5" y="134.3" transform="rotate(-90 38.5 134.3)">3</text>
<text x="42" y="134.3" transform="rotate(-90 42 134.3)">4</text>
<text x="333" y="132.5" transform="rotate(-90 333 132.5)">1</text>
<text x="336.5" y="132.5" transform="rotate(-90 336.5 132.5)">2</text>
<text x="340.1" y="132.5" transform="rotate(-90 340.1 132.5)">3</text>
<text x="343.6" y="132.5" transform="rotate(-90 343.6 132.5)">4</text>
<text x="31.4" y="143.4" transform="rotate(-90 31.4 143.4)">8</text>
<text x="34.9" y="143.4" transform="rotate(-90 34.9 143.4)">7</text>
<text x="38.5" y="143.4" transform="rotate(-90 38.5 143.4)">6</text>
<text x="42" y="143.4" transform="rotate(-90 42 143.4)">5</text>
<text x="74.1" y="141.4">430n</text>
<text x="109.4" y="141.4">190n</text>
<text x="177.8" y="139.8" transform="rotate(-90 177.8 139.8)">8</text>
<text x="181.3" y="139.8" transform="rotate(-90 181.3 139.8)">7</text>
<text x="184.9" y="139.8" transform="rotate(-90 184.9 139.8)">6</text>
<text x="188.4" y="139.8" transform="rotate(-90 188.4 139.8)">5</text>
<text x="333" y="141.6" transform="rotate(-90 333 141.6)">8</text>
<text x="336.5" y="141.6" transform="rotate(-90 336.5 141.6)">7</text>
<text x="340.1" y="141.6" transform="rotate(-90 340.1 141.6)">6</text>
<text x="343.6" y="141.6" transform="rotate(-90 343.6 141.6)">5</text>
<text x="375.7" y="139.6">680n</text>
<text x="411" y="139.6">240n</text>
<text x="27.9" y="204.9" transform="rotate(-90 27.9 204.9)">1</text>
<text x="34.9" y="204.9" transform="rotate(-90 34.9 204.9)">2</text>
<text x="42" y="204.9" transform="rotate(-90 42 204.9)">3</text>
<text x="49" y="204.9" transform="rotate(-90 49 204.9)">4</text>
<text x="174.3" y="204.9" transform="rotate(-90 174.3 204.9)">1</text>
<text x="181.3" y="204.9" transform="rotate(-90 181.3 204.9)">2</text>
<text x="188.4" y="204.9" transform="rotate(-90 188.4 204.9)">3</text>
<text x="195.4" y="204.9" transform="rotate(-90 195.4 204.9)">4</text>
<text x="329.5" y="204.9" transform="rotate(-90 329.5 204.9)">1</text>
<text x="336.5" y="204.9" transform="rotate(-90 336.5 204.9)">2</text>
<text x="343.6" y="204.9" transform="rotate(-90 343.6 204.9)">3</text>
<text x="350.7" y="204.9" transform="rotate(-90 350.7 204.9)">4</text>
<text x="27.9" y="231.6" transform="rotate(-90 27.9 231.6)">8</text>
<text x="34.9" y="231.6" transform="rotate(-90 34.9 231.6)">7</text>
<text x="42" y="231.6" transform="rotate(-90 42 231.6)">6</text>
<text x="49" y="231.6" transform="rotate(-90 49 231.6)">5</text>
<text x="174.3" y="231.6" transform="rotate(-90 174.3 231.6)">8</text>
<text x="181.3" y="231.6" transform="rotate(-90 181.3 231.6)">7</text>
<text x="188.4" y="231.6" transform="rotate(-90 188.4 231.6)">6</text>
<text x="195.4" y="231.6" transform="rotate(-90 195.4 231.6)">5</text>
<text x="329.5" y="231.6" transform="rotate(-90 329.5 231.6)">8</text>
<text x="336.5" y="231.6" transform="rotate(-90 336.5 231.6)">7</text>
<text x="343.6" y="231.6" transform="rotate(-90 343.6 231.6)">6</text>
<text x="350.7" y="231.6" transform="rotate(-90 350.7 231.6)">5</text>
</g>
<g font-size="3.2">
<text x="140.7" y="47.5">1</text>
<text x="140.7" y="51">2</text>
<text x="140.7" y="54.6">3</text>
<text x="140.7" y="58.1">4</text>
<text x="140.7" y="61.6">5</text>
<text x="140.7" y="65.2">6</text>
<text x="60.5" y="70.1">GND</text>
<text x="70.9" y="68.7">4</text>
<text x="140.7" y="68.7">7</text>
<text x="140.7" y="72.2">8</text>
</g>
<g font-size="3.2" fill="#f00">
<text x="43.5" y="68.7">8</text>
<text x="48.7" y="70.1">VCC</text>
</g>
</svg>
